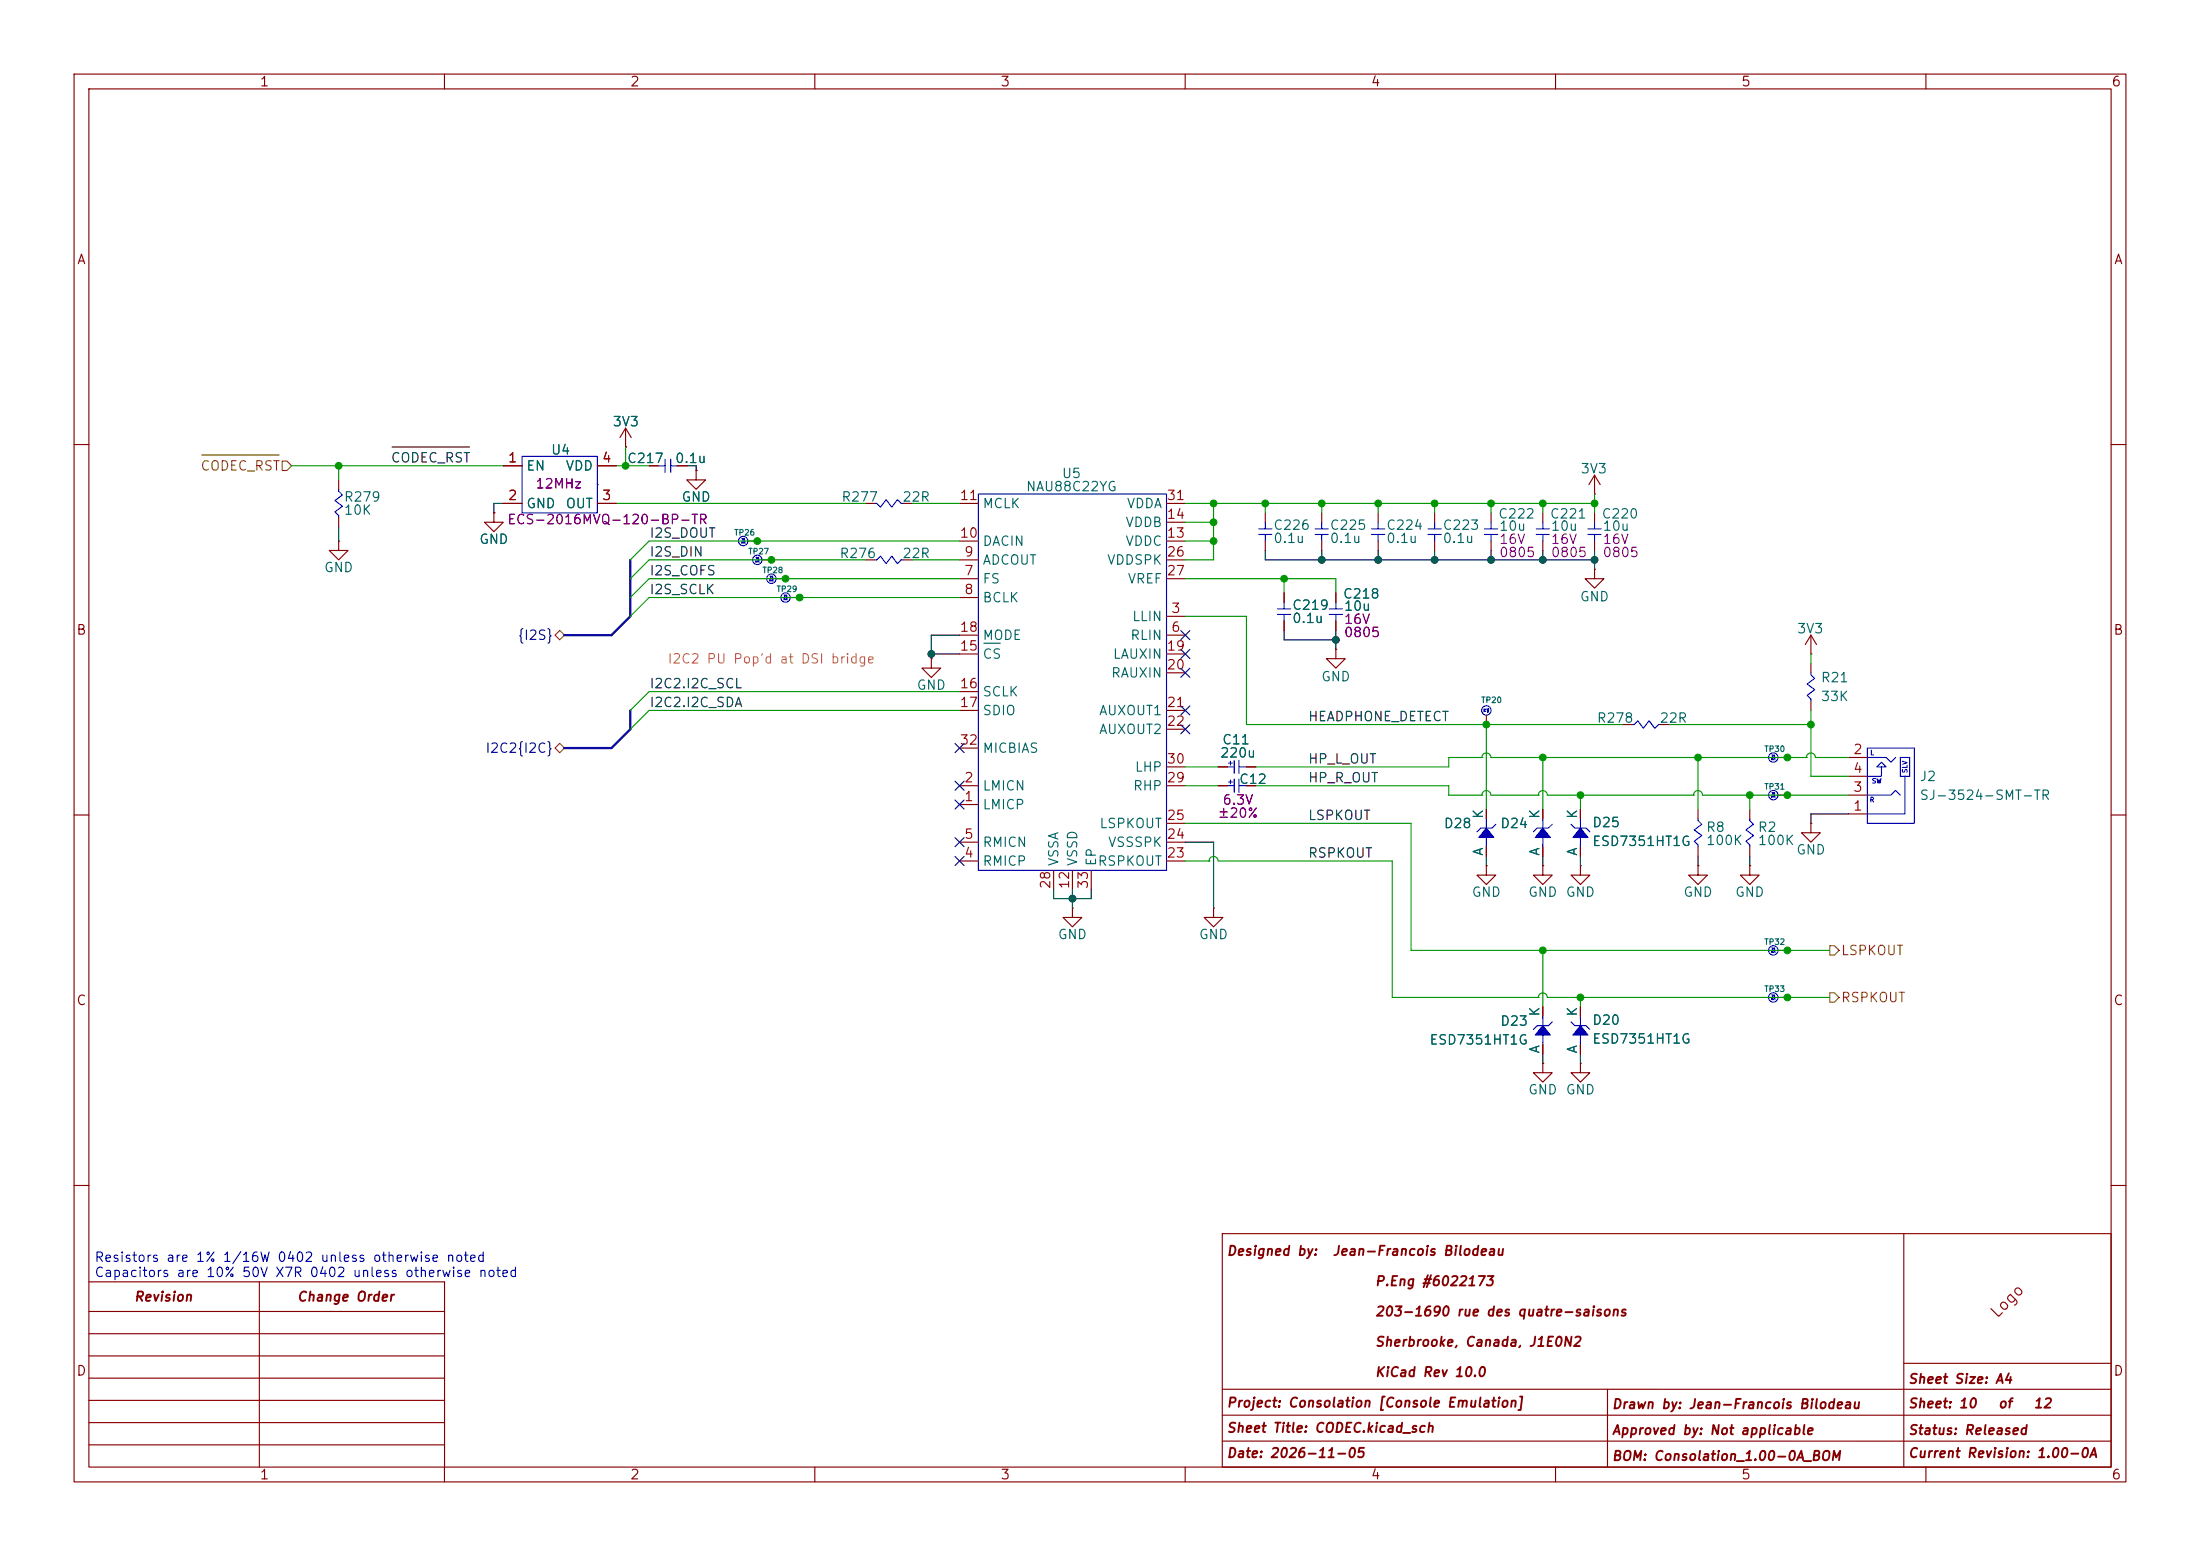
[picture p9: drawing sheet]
<svg xmlns="http://www.w3.org/2000/svg" width="297mm" height="210mm" viewBox="0 0 297 210" stroke-linecap="round" stroke-linejoin="round" font-family="sans-serif">
<g fill="none" stroke="#840000" stroke-width=".15">
<path d="M10 10h277v190h-277zM12 12h273v186h-273zM60 10v2M110 10v2M160 10v2M210 10v2M260 10v2M84.5 57.8l.7 1.3M84.5 57.8l-.8 1.3M84.5 57.8v2.5M10 60h2M45.7 73v1.3h1.3l-1.3 1.3-1.3-1.3h1.3"/>
<path d="M45.7 73h.1M45.7 64.8v1.2M45.7 69.9v1.2M66.7 69.2v1.3h-1.3l1.3 1.3 1.2-1.3h-1.2M66.7 69.2h.1M67.9 67.9h2.6M67.9 62.9h2.6M80.6 67.9h2.6M80.6 62.9h2.6M84.5 60.3h.1M87.6 62.9h1.3M91.4 62.9h1.3"/>
<path d="M94 63.5v1.3h-1.3l1.3 1.2 1.2-1.2h-1.2M94 63.5h.1M101 73h1.2M102.9 75.6h1.2M104.8 78.1h1.2M116.8 67.9h1.3M116.8 75.6h1.3M121.9 67.9h1.3M121.9 75.6h1.3M129.5 78.1h2.6M129.5 67.9h2.6M129.5 75.6h2.6"/>
<path d="M129.5 73h2.6M157.5 78.1h2.5M157.5 67.9h2.5M157.5 75.6h2.5M157.5 73h2.5M157.5 70.5h2.5M170.8 69.2v1.3M170.8 73v1.3M178.4 69.2v1.3M178.4 73v1.3M186.1 69.2v1.3M186.1 73v1.3"/>
<path d="M193.7 69.2v1.3M193.7 73v1.3M201.3 69.2v1.3M201.3 73v1.3M208.3 69.2v1.3M208.3 73v1.3M215.3 66.7h.1M215.3 76.8v1.3h1.2l-1.2 1.3-1.3-1.3h1.3M215.3 76.8h.1M215.3 64.1v2.6M215.3 69.2v1.3M215.3 73v1.3"/>
<path d="M215.3 64.1l.7 1.3M215.3 64.1l-.8 1.3M285 60h2M106.7 80.6h1.2M125.7 88.9v1.3h1.3l-1.3 1.2-1.2-1.2h1.2M125.7 88.9h.1M129.5 80.6h2.6M129.5 85.7h2.6M129.5 88.3h2.6M129.5 93.3h2.6M129.5 95.9h2.6M157.5 83.2h2.5"/>
<path d="M157.5 85.7h2.5M157.5 88.3h2.5M157.5 95.9h2.5M157.5 90.8h2.5M157.5 98.4h2.5M173.4 80v1.3M173.4 83.8v1.3M180.3 87.6v1.3h1.3l-1.3 1.3-1.2-1.3h1.2M180.3 87.6h.1M180.3 80v1.3M180.3 83.8v1.3M200.7 96.5v1.3"/>
<path d="M219.1 97.8h1.2M224.2 97.8h1.2M244.5 88.3h.1M244.5 85.7l.7 1.3M244.5 85.7l-.8 1.3M244.5 85.7v2.6M244.5 89.5v1.3M244.5 94.6v1.3M10 110h2M129.5 106h2.6M129.5 108.6h2.6M129.5 116.2h2.6"/>
<path d="M129.5 113.7h2.6M129.5 101h2.6M142.2 117.5v2.5M144.8 117.5v2.5M147.3 117.5v2.5M157.5 106h2.5M157.5 103.5h2.5M157.5 116.2h2.5M157.5 113.7h2.5M157.5 111.1h2.5M164.5 106h1.2M164.5 103.5h1.2"/>
<path d="M168.3 106h1.2M168.3 103.5h1.2M200.7 116.8v1.3h1.2l-1.2 1.3-1.3-1.3h1.3M200.7 116.8h.1M200.7 109.2v1.3M200.7 114.3v1.3M208.3 116.8v1.3h1.2l-1.2 1.3-1.3-1.3h1.3M208.3 116.8h.1M208.3 109.2v1.3M208.3 114.3v1.3M213.4 116.8v1.3h1.2l-1.2 1.3-1.3-1.3h1.3M213.4 116.8h.1"/>
<path d="M213.4 109.2v1.3M213.4 114.3v1.3M229.2 116.8v1.3h1.3l-1.3 1.3-1.2-1.3h1.2M229.2 116.8h.1M229.2 109.2v1.3M229.2 114.3v1.3M236.2 116.8v1.3h1.3l-1.3 1.3-1.3-1.3h1.3M236.2 116.8h.1M236.2 109.2v1.3M236.2 114.3v1.3M240 107.3h1.3M240 102.2h1.3"/>
<path d="M244.5 111.1v1.3h-1.3l1.3 1.3 1.2-1.3h-1.2M244.5 111.1h.1M249.6 107.3h2.5M249.6 109.9h2.5M249.6 102.2h2.5M249.6 104.8h2.5M285 110h2M144.8 122.6v1.2h1.2l-1.2 1.3-1.3-1.3h1.3M144.8 122.6h.1M163.8 122.6v1.2h1.3l-1.3 1.3-1.2-1.3h1.2M163.8 122.6h.1M208.3 135.9v1.3"/>
<path d="M213.4 135.9v1.3M240 128.3h1.3M240 134.6h1.3M208.3 143.5v1.3h1.2l-1.2 1.3-1.3-1.3h1.3M208.3 143.5h.1M208.3 141v1.2M213.4 143.5v1.3h1.2l-1.2 1.3-1.3-1.3h1.3M213.4 143.5h.1M213.4 141v1.2M10 160h2M12 173h48v27M12 177h48"/>
<path d="M35 173v25M165 166.5h120v31.5h-120zM257 166.5v31.5M285 160h2M12 180h48M12 183h48M12 186h48M12 189h48M12 192h48M12 195h48M110 198v2M160 198v2"/>
<path d="M165 194.5h120M165 191h120M165 187.5h120M210 198v2M217 187.5v10.5M257 184h28M260 198v2"/>
</g>
<g fill="none" stroke="#00f" stroke-width=".15">
<path d="M45.7 66v.3l.5 .5-1 .8 1 .7-1 .8 .5 .5v.3M70.5 61.6h10.1v7.6h-10.1zM80.6 65.4h.1M88.9 62.9h.9M89.8 62v1.8M90.6 62v1.8M90.6 62.9h.8M118.1 67.9h.3l.5 .6 .7-1.1 .8 1.1 .8-1.1 .5 .5h.2M118.1 75.6h.3l.5-.5 .7 1 .8-1 .8 1 .5-.5h.2M132.1 66.7h25.4v50.8h-25.4zM169.9 72.1h1.8M169.9 71.4h1.8"/>
<path d="M170.8 70.5v.9M170.8 72.1v.9M177.5 72.1h1.8M177.5 71.4h1.8M178.4 70.5v.9M178.4 72.1v.9M185.2 72.1h1.7M185.2 71.4h1.7M186.1 70.5v.9M186.1 72.1v.9M192.8 72.1h1.8M192.8 71.4h1.8"/>
<path d="M193.7 70.5v.9M193.7 72.1v.9M200.4 72.1h1.8M200.4 71.4h1.8M201.3 70.5v.9M201.3 72.1v.9M207.4 72.1h1.8M207.4 71.4h1.8M208.3 70.5v.9M208.3 72.1v.9M214.4 72.1h1.8M214.4 71.4h1.8"/>
<path d="M215.3 70.5v.9M215.3 72.1v.9M172.5 82.9h1.7M172.5 82.2h1.7M173.4 81.3v.9M173.4 82.9v.9M179.5 82.9h1.7M179.5 82.2h1.7M180.3 81.3v.9M180.3 82.9v.9M220.3 97.8h.3l.5-.5 .8 1 .7-1 .8 1 .5-.5h.3M244.5 90.8v.3l.5 .5-1 .7 1 .8-1 .8 .5 .5v.2"/>
<path d="M165.7 106h.9M165.7 103.5h.9M165.9 105.5h.5M165.9 103h.5M166.1 102.7v.6M166.1 105.3v.5M166.6 102.6v1.8M166.6 105.2v1.7M167.3 106h1M167.3 102.6v1.8M167.3 105.2v1.7M167.3 103.5h1"/>
<path d="M200.7 111.8h-.8l-.5 .5M200.7 110.5v1.3M200.7 113v1.3M201.9 111.3l-.5 .5h-.7M208.3 111.8h-.8l-.5 .5M208.3 110.5v1.3M208.3 113v1.3M209.5 111.3l-.5 .5h-.7M212.1 111.3l.5 .5h.8M213.4 111.8h.7l.5 .5M213.4 110.5v1.3M213.4 113v1.3"/>
<path d="M229.2 110.5v.2l.5 .6-1 .7 1 .8-1 .7 .5 .5v.3M236.2 110.5v.2l.5 .6-1 .7 1 .8-1 .7 .5 .5v.3M252.1 101h6.3v10.1h-6.3zM252.1 102.2h2.5l.7 .7 .6-.7M252.1 107.3h3.2l.6-.6 .6 .6M254 103.5h.6l-.6-.6-.6 .6h.6v1.3h-1.9M257.2 104.8h.6v-2.6h-1.3v2.6h.7v5.1h-5.1M208.3 138.4h-.8l-.5 .5M208.3 137.2v1.2M208.3 139.7v1.3M209.5 137.9l-.5 .5h-.7M212.1 137.9l.5 .5h.8"/>
<path d="M213.4 138.4h.7l.5 .5M213.4 137.2v1.2M213.4 139.7v1.3"/>
<circle cx="100.3" cy="73" r=".63"/>
<circle cx="102.2" cy="75.6" r=".63"/>
<circle cx="104.1" cy="78.1" r=".63"/>
<circle cx="106" cy="80.6" r=".63"/>
<circle cx="200.7" cy="95.9" r=".63"/>
<circle cx="239.4" cy="102.2" r=".63"/>
<circle cx="239.4" cy="107.3" r=".63"/>
<circle cx="239.4" cy="134.6" r=".63"/>
<circle cx="239.4" cy="128.3" r=".63"/>
</g>
<g fill="#00f" stroke="#00f" stroke-width=".15">
<path d="M208.3 111.8l1 1.2h-2z"/>
<path d="M213.4 111.8l1 1.2h-2.1z"/>
<path d="M213.4 138.4l1 1.3h-2.1z"/>
<path d="M208.3 138.4l1 1.3h-2z"/>
<path d="M200.7 111.8l1 1.2h-2.1z"/>
</g>
<path d="M132.8 86.8h2.2" fill="none" stroke="#006464" stroke-width=".15"/>
<path d="M27.2 61.4h10.5M38.1 62.2h.6l.7 .7-.7 .6h-.6zM75.6 85.1l.6 .6-.6 .7-.7-.7zM74.9 101l.7-.7 .6 .7-.6 .6zM247 127.6h.6l.7 .7-.7 .6h-.6zM247 134h.6l.7 .6-.7 .7h-.6z" fill="none" stroke="#725600" stroke-width=".15"/>
<path d="M52.9 60.3h10.5" fill="none" stroke="#0f0f0f" stroke-width=".15"/>
<path d="M85.1 75.6v7.6l-2.6 2.5h-6.3M85.1 95.9v2.5l-2.6 2.6h-6.3" fill="none" stroke="#000084" stroke-width=".3"/>
<g fill="none" stroke="#009600" stroke-width=".15">
<path d="M39.4 62.9h28.5M45.7 62.9v1.9M83.2 67.9h33.6M83.2 62.9h4.4M84.5 60.3v2.6M116.8 75.6h-29.2l-2.5 2.5M123.2 67.9h6.3M123.2 75.6h6.3M129.5 78.1h-41.9l-2.5 2.5M129.5 73h-41.9l-2.5 2.6M160 67.9h55.3M160 78.1h20.3v1.9"/>
<path d="M160 73h3.8M160 70.5h3.8M163.8 67.9v7.7h-3.8M170.8 67.9v1.3M173.4 78.1v1.9M178.4 67.9v1.3M186.1 67.9v1.3M193.7 67.9v1.3M201.3 67.9v1.3M208.3 67.9v1.3M215.3 66.7v2.5M129.5 93.3h-41.9l-2.5 2.6"/>
<path d="M129.5 80.6h-41.9l-2.5 2.6M129.5 95.9h-41.9l-2.5 2.5M160 83.2h8.3v14.6h50.8M200.7 97.8v11.4M225.4 97.8h19.1M244.5 88.3v1.2M244.5 95.9v8.9h5.1M160 103.5h4.5M160 106h4.5M160 111.1h30.5v17.2h56.5M160 116.2h3.2M163.2 116.2h.1"/>
<path d="M163.2 116.2a.61 .61 0 0 1 .6-.6 .61 .61 0 0 1 .6 .6h23.6v18.4h19.7M169.5 106h26.1v1.3h4.5M200.1 107.3h.1M200.1 107.3a.61 .61 0 0 1 .6-.6 .61 .61 0 0 1 .6 .6h6.4M200.1 102.2h.1M200.1 102.2a.61 .61 0 0 1 .6-.6 .61 .61 0 0 1 .6 .6h42.6M200.1 102.2h-4.5v1.3h-26.1M207.7 107.3h.1M207.7 107.3a.61 .61 0 0 1 .6-.6 .61 .61 0 0 1 .6 .6h19.7M208.3 102.2v7M213.4 107.3v1.9M228.6 107.3h.1"/>
<path d="M228.6 107.3a.61 .61 0 0 1 .6-.6 .61 .61 0 0 1 .6 .6h19.8M229.2 102.2v7M236.2 107.3v1.9M243.9 102.2h.1M243.9 102.2a.61 .61 0 0 1 .6-.6 .61 .61 0 0 1 .6 .6h4.5M207.7 134.6h.1M207.7 134.6a.61 .61 0 0 1 .6-.6 .61 .61 0 0 1 .6 .6h38.1M208.3 128.3v7.6M213.4 134.6v1.3"/>
</g>
<g fill="none" stroke="#000" stroke-width=".15">
<path d="M45.7 71.1v1.9M67.9 67.9h-1.2v1.3M92.7 62.9h1.3v.6M170.8 74.3v1.3h44.5M178.4 74.3v1.3M186.1 74.3v1.3M193.7 74.3v1.3M201.3 74.3v1.3M208.3 74.3v1.3M215.3 74.3v2.5M125.7 88.3h3.8M129.5 85.7h-3.8v3.2"/>
<path d="M173.4 85.1v1.3h6.9M180.3 85.1v2.5M160 113.7h3.8v8.9M200.7 115.6v1.2M208.3 115.6v1.2M213.4 115.6v1.2M229.2 115.6v1.2M236.2 115.6v1.2M249.6 109.9h-5.1v1.2M142.2 120v1.3h5.1v-1.3M144.8 120v2.6M208.3 142.2v1.3"/>
<path d="M213.4 142.2v1.3"/>
</g>
<g fill="none" stroke="#000084" stroke-width=".15">
<path d="M159.4 97.8l1.2 1.2M159.4 87.7l1.2 1.2M159.4 95.3l1.2 1.2M159.4 90.2l1.2 1.2M159.4 85.1l1.2 1.2M160.6 85.1l-1.2 1.2M160.6 97.8l-1.2 1.2M160.6 87.7l-1.2 1.2M160.6 95.3l-1.2 1.2M160.6 90.2l-1.2 1.2M128.9 115.6l1.2 1.2M128.9 113.1l1.2 1.2"/>
<path d="M128.9 100.4l1.2 1.2M128.9 105.4l1.2 1.3M128.9 108l1.2 1.2M130.1 115.6l-1.2 1.2M130.1 113.1l-1.2 1.2M130.1 100.4l-1.2 1.2M130.1 105.4l-1.2 1.3M130.1 108l-1.2 1.2"/>
</g>
<g fill="#009600" stroke="#009600" stroke-width=".14">
<circle cx="208.3" cy="128.3" r=".46"/>
<circle cx="241.3" cy="134.6" r=".46"/>
<circle cx="213.4" cy="134.6" r=".46"/>
<circle cx="241.3" cy="128.3" r=".46"/>
<circle cx="178.4" cy="67.9" r=".46"/>
<circle cx="193.7" cy="67.9" r=".46"/>
<circle cx="186.1" cy="67.9" r=".46"/>
<circle cx="208.3" cy="67.9" r=".46"/>
<circle cx="201.3" cy="67.9" r=".46"/>
<circle cx="215.3" cy="67.9" r=".46"/>
<circle cx="241.3" cy="102.2" r=".46"/>
<circle cx="244.5" cy="97.8" r=".46"/>
<circle cx="208.3" cy="102.2" r=".46"/>
<circle cx="200.7" cy="97.8" r=".46"/>
<circle cx="213.4" cy="107.3" r=".46"/>
<circle cx="236.2" cy="107.3" r=".46"/>
<circle cx="241.3" cy="107.3" r=".46"/>
<circle cx="229.2" cy="102.2" r=".46"/>
<circle cx="107.9" cy="80.6" r=".46"/>
<circle cx="163.8" cy="70.5" r=".46"/>
<circle cx="163.8" cy="67.9" r=".46"/>
<circle cx="170.8" cy="67.9" r=".46"/>
<circle cx="163.8" cy="73" r=".46"/>
<circle cx="102.2" cy="73" r=".46"/>
<circle cx="104.1" cy="75.6" r=".46"/>
<circle cx="106" cy="78.1" r=".46"/>
<circle cx="173.4" cy="78.1" r=".46"/>
<circle cx="84.5" cy="62.9" r=".46"/>
<circle cx="45.7" cy="62.9" r=".46"/>
</g>
<g fill="#000" stroke="#000" stroke-width=".14">
<circle cx="178.4" cy="75.6" r=".46"/>
<circle cx="186.1" cy="75.6" r=".46"/>
<circle cx="193.7" cy="75.6" r=".46"/>
<circle cx="201.3" cy="75.6" r=".46"/>
<circle cx="208.3" cy="75.6" r=".46"/>
<circle cx="215.3" cy="75.6" r=".46"/>
<circle cx="125.7" cy="88.3" r=".46"/>
<circle cx="180.3" cy="86.4" r=".46"/>
<circle cx="144.8" cy="121.3" r=".46"/>
</g>
<text font-size="1.5" fill="#840000" x="269.8" y="178.3" transform="rotate(-45 269.8 178.3)">Logo</text>
<g font-size="1.3" fill="#840000">
<text x="35" y="12">1</text>
<text x="85" y="12">2</text>
<text x="135" y="12">3</text>
<text x="185" y="12">4</text>
<text x="235" y="12">5</text>
<text x="285" y="12">6</text>
<text x="10.3" y="36">A</text>
<text x="285.3" y="36">A</text>
<text x="10.2" y="86">B</text>
<text x="285.2" y="86">B</text>
<text x="10.2" y="136">C</text>
<text x="285.2" y="136">C</text>
<text x="165.5" y="169.8">Designed by:</text>
<text x="179.8" y="169.8">Jean-Francois Bilodeau</text>
<text x="185.5" y="173.9">P.Eng #6022173</text>
<text x="18" y="176">Revision</text>
<text x="40" y="176">Change Order</text>
<text x="185.5" y="178">203-1690 rue des quatre-saisons</text>
<text x="10.2" y="186">D</text>
<text x="185.5" y="182.1">Sherbrooke, Canada, J1E0N2</text>
<text x="285.2" y="186">D</text>
<text x="165.5" y="190.3">Project: Consolation [Console Emulation]</text>
<text x="185.5" y="186.1">KiCad Rev 10.0</text>
<text x="217.5" y="190.5">Drawn by: Jean-Francois Bilodeau</text>
<text x="257.5" y="187.1">Sheet Size: A4</text>
<text x="257.5" y="190.4">Sheet: 10</text>
<text x="269.6" y="190.4">of</text>
<text x="274.4" y="190.4">12</text>
<text x="165.5" y="197.1">Date: 2026-11-05</text>
<text x="165.5" y="193.7">Sheet Title: CODEC.kicad_sch</text>
<text x="217.5" y="197.5">BOM: Consolation_1.00-0A_BOM</text>
<text x="217.5" y="194">Approved by: Not applicable</text>
<text x="257.5" y="197.1">Current Revision: 1.00-0A</text>
<text x="257.5" y="194">Status: Released</text>
<text x="35" y="200">1</text>
<text x="85" y="200">2</text>
<text x="135" y="200">3</text>
<text x="185" y="200">4</text>
<text x="235" y="200">5</text>
<text x="285" y="200">6</text>
</g>
<g font-size="1.3" fill="#006464">
<text x="82.6" y="57.9">3V3</text>
<text x="71" y="63.8">EN</text>
<text x="74.3" y="61.7">U4</text>
<text x="76.3" y="63.8">VDD</text>
<text x="84.6" y="62.8">C217</text>
<text x="91" y="62.8">0.1u</text>
<text x="143.3" y="64.8">U5</text>
<text x="213.3" y="64.2">3V3</text>
<text x="46.3" y="68">R279</text>
<text x="46.3" y="69.8">10K</text>
<text x="71" y="68.9">GND</text>
<text x="76.3" y="68.9">OUT</text>
<text x="91.9" y="68">GND</text>
<text x="113.5" y="68">R277</text>
<text x="121.7" y="68">22R</text>
<text x="132.6" y="68.9">MCLK</text>
<text x="138.4" y="66.6">NAU88C22YG</text>
<text x="151.8" y="71.4">VDDB</text>
<text x="152" y="68.9">VDDA</text>
<text x="171.8" y="71.8">C226</text>
<text x="179.4" y="71.8">C225</text>
<text x="187.1" y="71.8">C224</text>
<text x="194.7" y="71.8">C223</text>
<text x="202.2" y="70.3">C222</text>
<text x="202.3" y="72">10u</text>
<text x="209.2" y="70.3">C221</text>
<text x="209.3" y="72">10u</text>
<text x="216.1" y="70.3">C220</text>
<text x="216.3" y="72">10u</text>
<text x="43.7" y="77.5">GND</text>
<text x="64.6" y="73.7">GND</text>
<text x="113.2" y="75.6">R276</text>
<text x="121.7" y="75.6">22R</text>
<text x="132.6" y="76.5">ADCOUT</text>
<text x="132.6" y="74">DACIN</text>
<text x="149.4" y="76.5">VDDSPK</text>
<text x="151.8" y="74">VDDC</text>
<text x="171.8" y="73.6">0.1u</text>
<text x="179.4" y="73.6">0.1u</text>
<text x="187.1" y="73.6">0.1u</text>
<text x="194.7" y="73.6">0.1u</text>
<text x="132.6" y="79.1">FS</text>
<text x="132.6" y="81.6">BCLK</text>
<text x="152.1" y="79.1">VREF</text>
<text x="174.4" y="82.6">C219</text>
<text x="181.2" y="81.1">C218</text>
<text x="181.3" y="82.8">10u</text>
<text x="213.2" y="81.5">GND</text>
<text x="132.6" y="89.2">CS</text>
<text x="132.6" y="86.7">MODE</text>
<text x="150.2" y="89.2">LAUXIN</text>
<text x="152.5" y="86.7">RLIN</text>
<text x="152.8" y="84.1">LLIN</text>
<text x="174.4" y="84.4">0.1u</text>
<text x="242.5" y="85.8">3V3</text>
<text x="123.7" y="93.4">GND</text>
<text x="132.6" y="94.3">SCLK</text>
<text x="149.9" y="91.8">RAUXIN</text>
<text x="178.3" y="92.3">GND</text>
<text x="245.7" y="92.4">R21</text>
<text x="245.7" y="94.9">33K</text>
<text x="132.6" y="96.8">SDIO</text>
<text x="132.6" y="101.9">MICBIAS</text>
<text x="148.3" y="96.8">AUXOUT1</text>
<text x="148.3" y="99.4">AUXOUT2</text>
<text x="164.9" y="100.8">C11</text>
<text x="215.5" y="97.9">R278</text>
<text x="224" y="97.9">22R</text>
<text x="132.6" y="107">LMICN</text>
<text x="152.9" y="107">RHP</text>
<text x="153.1" y="104.5">LHP</text>
<text x="164.6" y="102.6">220u</text>
<text x="167.2" y="106.1">C12</text>
<text x="259.1" y="105.7">J2</text>
<text x="132.6" y="109.5">LMICP</text>
<text x="148.3" y="112.1">LSPKOUT</text>
<text x="194.8" y="112.1">D28</text>
<text x="200.5" y="110.6" transform="rotate(-90 200.5 110.6)">K</text>
<text x="202.4" y="112.1">D24</text>
<text x="208.1" y="110.6" transform="rotate(-90 208.1 110.6)">K</text>
<text x="213.2" y="110.6" transform="rotate(-90 213.2 110.6)">K</text>
<text x="214.9" y="112">D25</text>
<text x="230.2" y="112.6">R8</text>
<text x="237.2" y="112.6">R2</text>
<text x="259.1" y="108.3">SJ-3524-SMT-TR</text>
<text x="132.6" y="117.2">RMICP</text>
<text x="132.6" y="114.6">RMICN</text>
<text x="143.2" y="117" transform="rotate(-90 143.2 117)">VSSA</text>
<text x="145.7" y="117" transform="rotate(-90 145.7 117)">VSSD</text>
<text x="148.1" y="117.2">RSPKOUT</text>
<text x="148.3" y="117" transform="rotate(-90 148.3 117)">EP</text>
<text x="149.5" y="114.6">VSSSPK</text>
<text x="200.5" y="115.6" transform="rotate(-90 200.5 115.6)">A</text>
<text x="208.1" y="115.6" transform="rotate(-90 208.1 115.6)">A</text>
<text x="213.2" y="115.6" transform="rotate(-90 213.2 115.6)">A</text>
<text x="214.9" y="114.5">ESD7351HT1G</text>
<text x="230.2" y="114.4">100K</text>
<text x="237.2" y="114.4">100K</text>
<text x="242.4" y="115.6">GND</text>
<text x="198.6" y="121.4">GND</text>
<text x="206.2" y="121.4">GND</text>
<text x="211.3" y="121.4">GND</text>
<text x="227.2" y="121.4">GND</text>
<text x="234.2" y="121.4">GND</text>
<text x="142.7" y="127.1">GND</text>
<text x="161.8" y="127.1">GND</text>
<text x="208.1" y="137.3" transform="rotate(-90 208.1 137.3)">K</text>
<text x="213.2" y="137.3" transform="rotate(-90 213.2 137.3)">K</text>
<text x="192.9" y="141.3">ESD7351HT1G</text>
<text x="202.4" y="138.8">D23</text>
<text x="208.1" y="142.3" transform="rotate(-90 208.1 142.3)">A</text>
<text x="213.2" y="142.3" transform="rotate(-90 213.2 142.3)">A</text>
<text x="214.9" y="138.6">D20</text>
<text x="214.9" y="141.2">ESD7351HT1G</text>
<text x="206.2" y="148">GND</text>
<text x="211.3" y="148">GND</text>
</g>
<g font-size="1.3" fill="#725600">
<text x="27" y="63.8">CODEC_RST</text>
<text x="248.4" y="129.2">LSPKOUT</text>
<text x="248.4" y="135.6">RSPKOUT</text>
</g>
<g font-size="1.3" fill="#0f0f0f">
<text x="52.7" y="62.7">CODEC_RST</text>
<text x="87.6" y="72.9">I2S_DOUT</text>
<text x="87.6" y="78">I2S_COFS</text>
<text x="87.6" y="75.4">I2S_DIN</text>
<text x="87.6" y="80.5">I2S_SCLK</text>
<text x="87.6" y="93.2">I2C2.I2C_SCL</text>
<text x="87.6" y="95.8">I2C2.I2C_SDA</text>
<text x="176.5" y="97.7">HEADPHONE_DETECT</text>
<text x="176.5" y="103.4">HP_L_OUT</text>
<text x="176.5" y="105.9">HP_R_OUT</text>
<text x="176.5" y="111">LSPKOUT</text>
<text x="176.5" y="116.1">RSPKOUT</text>
</g>
<g font-size="1.3" fill="#a90000">
<text x="68.5" y="62.7">1</text>
<text x="81.2" y="62.7">4</text>
<text x="68.5" y="67.8">2</text>
<text x="81.2" y="67.8">3</text>
<text x="129.5" y="67.8">11</text>
<text x="157.4" y="70.4">14</text>
<text x="157.4" y="67.8">31</text>
<text x="129.5" y="72.9">10</text>
<text x="130.1" y="78">7</text>
<text x="130.1" y="75.4">9</text>
<text x="157.4" y="72.9">13</text>
<text x="157.4" y="75.4">26</text>
<text x="157.4" y="78">27</text>
<text x="130.1" y="80.5">8</text>
<text x="158" y="83.1">3</text>
<text x="129.5" y="88.1">15</text>
<text x="129.5" y="85.6">18</text>
<text x="157.4" y="88.1">19</text>
<text x="158" y="85.6">6</text>
<text x="129.5" y="93.2">16</text>
<text x="129.5" y="95.8">17</text>
<text x="157.4" y="90.7">20</text>
<text x="157.4" y="95.8">21</text>
<text x="129.5" y="100.8">32</text>
<text x="157.4" y="98.3">22</text>
<text x="130.1" y="105.9">2</text>
<text x="157.4" y="105.9">29</text>
<text x="157.4" y="103.4">30</text>
<text x="250.1" y="102.1">2</text>
<text x="250.1" y="107.2">3</text>
<text x="250.1" y="104.6">4</text>
<text x="130.1" y="108.5">1</text>
<text x="130.1" y="113.5">5</text>
<text x="157.4" y="113.5">24</text>
<text x="157.4" y="111">25</text>
<text x="250.1" y="109.7">1</text>
<text x="130.1" y="116.1">4</text>
<text x="157.4" y="116.1">23</text>
<text x="142.1" y="120.1" transform="rotate(-90 142.1 120.1)">28</text>
<text x="144.6" y="120.1" transform="rotate(-90 144.6 120.1)">12</text>
<text x="147.2" y="120.1" transform="rotate(-90 147.2 120.1)">33</text>
</g>
<g font-size="1.3" fill="#840084">
<text x="68.4" y="71.1">ECS-2016MVQ-120-BP-TR</text>
<text x="72.2" y="66.2">12MHz</text>
<text x="202.3" y="75.5">0805</text>
<text x="202.3" y="73.7">16V</text>
<text x="209.3" y="75.5">0805</text>
<text x="209.3" y="73.7">16V</text>
<text x="216.3" y="75.5">0805</text>
<text x="216.3" y="73.7">16V</text>
<text x="181.3" y="86.3">0805</text>
<text x="181.3" y="84.5">16V</text>
<text x="164.3" y="110.7">±20%</text>
<text x="164.9" y="108.9">6.3V</text>
</g>
<g font-size="1.3" fill="#000084">
<text x="69.8" y="86.7">{I2S}</text>
<text x="65.4" y="101.9">I2C2{I2C}</text>
</g>
<text font-size="1.3" fill="#f90" x="90" y="89.9">I2C2 PU Pop'd at DSI bridge</text>
<g font-size="1.3" fill="#0000c2">
<text x="12.7" y="170.6">Resistors are 1% 1/16W 0402 unless otherwise noted</text>
<text x="12.7" y="172.7">Capacitors are 10% 50V X7R 0402 unless otherwise noted</text>
</g>
<g font-size=".8" fill="#006464">
<text x="99.1" y="72.5">TP26</text>
<text x="101" y="75">TP27</text>
<text x="102.9" y="77.5">TP28</text>
<text x="104.8" y="80.1">TP29</text>
<text x="199.9" y="95.1">TP20</text>
<text x="238.1" y="101.7">TP30</text>
<text x="238.1" y="106.7">TP31</text>
<text x="238.1" y="127.7">TP32</text>
<text x="238.1" y="134.1">TP33</text>
</g>
<g font-size=".6" fill="#00f">
<text x="252.4" y="102.1">L</text>
<text x="252.6" y="105.9">SW</text>
<text x="257.7" y="104.4" transform="rotate(-90 257.7 104.4)">SLV</text>
<text x="252.3" y="108.4">R</text>
</g>
<g font-size=".3" fill="#00f">
<text x="100" y="73.4">mil</text>
<text x="100.1" y="73">75</text>
<text x="101.9" y="76">mil</text>
<text x="102" y="75.6">75</text>
<text x="103.8" y="78.5">mil</text>
<text x="103.9" y="78.1">75</text>
<text x="105.7" y="81">mil</text>
<text x="105.8" y="80.6">75</text>
<text x="200.6" y="96.2" transform="rotate(-90 200.6 96.2)">75</text>
<text x="201.1" y="96.2" transform="rotate(-90 201.1 96.2)">mil</text>
<text x="239.1" y="107.7">mil</text>
<text x="239.1" y="102.6">mil</text>
<text x="239.1" y="107.3">75</text>
<text x="239.1" y="102.2">75</text>
<text x="239.1" y="128.7">mil</text>
<text x="239.1" y="128.3">75</text>
<text x="239.1" y="135">mil</text>
<text x="239.1" y="134.6">75</text>
</g>
</svg>
